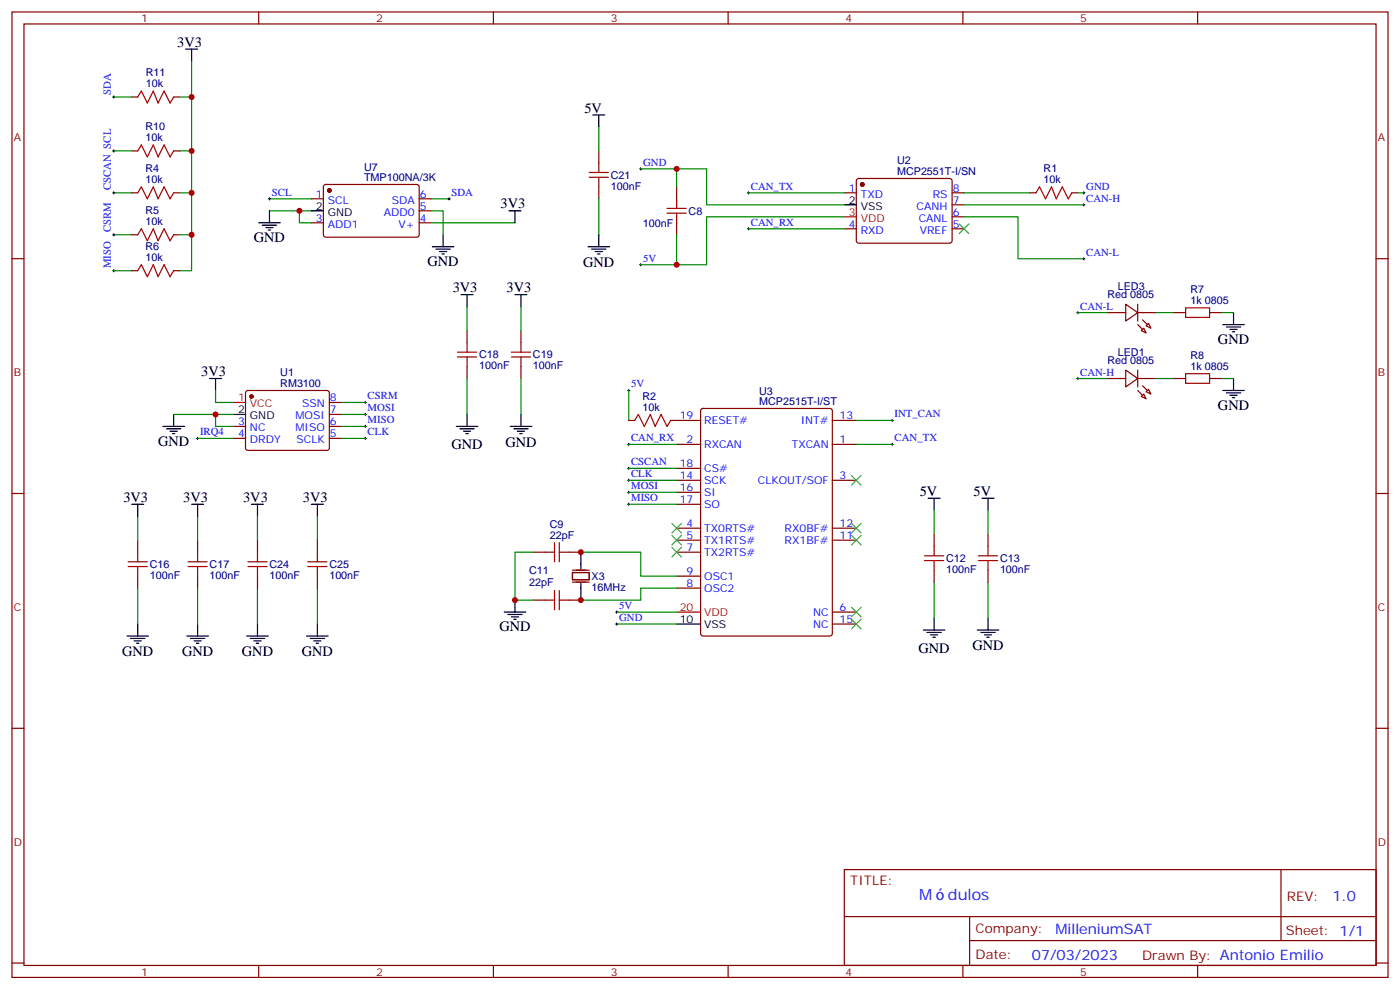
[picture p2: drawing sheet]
<svg xmlns="http://www.w3.org/2000/svg" width="412mm" height="292mm" viewBox="0 0 412 292" stroke-linecap="round" stroke-linejoin="round" font-family="sans-serif">
<g fill="none" stroke="#870000" stroke-width=".35">
<path d="M3.5 3.5h405.4v284.4h-405.4zM7.1 7.1h398.2v277.2h-398.2zM76.2 3.5v3.6M145.3 3.5v3.6M214.5 3.5v3.6M283.6 3.5v3.6M352.8 3.5v3.6M38.8 28.6h1.8M51.2 28.6h1.7M38.8 44.5h1.8M38.8 56.8h1.8M51.2 44.5h1.7"/>
<path d="M51.2 56.8h1.7M91.7 58.6h3.5M95.5 54.5l.5-.2 27 .1 .5 .6-.1 14.4-.6 .5-27.1-.1-.5-.7v-14.1zM123.5 58.6h3.5M176.4 44.5v3.5M176.4 55v3.6M199.3 55v3.6M248.7 56.8h3.5M252.5 52.8l.4-.2h27.1l.5 .7-.1 17.9-.6 .4-27.1-.1-.5-.6v-17.6zM280.5 56.8h3.5M303.4 56.8h1.8M315.7 56.8h1.8"/>
<path d="M3.5 76.2h3.6M38.8 69.1h1.8M38.8 79.7h1.8M51.2 69.1h1.7M51.2 79.7h1.7M91.7 65.6h3.5M123.5 65.6h3.5M123.5 62.1h3.5M199.3 65.6v3.5M248.7 67.4h3.5M280.5 67.4h3.5M280.5 63.9h3.5"/>
<path d="M280.5 60.3h3.5M405.3 76.2h3.6M137.6 97.4v3.5M153.5 97.4v3.5M326.3 92.1h5.3M331.6 89.6l3.5 2.5-3.5 2.4zM335.1 92.1h5.3M335.1 89.6v4.9M336.2 97.4l.7-.7 .7 1.4zM337.6 96l.7-.8 .7 1.5zM345.7 92.1h3.5M356.3 92.1h3.5"/>
<path d="M72.6 115.2l.4-.2h23.3l.5 .2 .2 .5-.1 16.5-.6 .4h-23.5l-.5-.7v-16.2zM97 118.5h3.5M137.6 108v3.5M153.5 108v3.5M326.3 111.5h5.3M331.6 109l3.5 2.5-3.5 2.4zM335.1 109v4.9M335.1 111.5h5.3M336.2 116.8l.7-.7 .7 1.4zM337.6 115.4l.7-.7 .7 1.4zM345.7 111.5h3.5M356.3 111.5h3.5"/>
<path d="M68.8 125.6h3.5M68.8 129.1h3.5M97 125.6h3.5M97 129.1h3.5M97 122.1h3.5M185.2 123.8h1.8M197.6 123.8h8.8M199.3 130.9h7.1M199.3 137.9h7.1M206.6 120.5l.5-.2h37.4l.6 .4 .1 65.9-.5 .7h-37.6l-.7-.4v-65.9zM245.2 130.9h7M245.2 123.8h7"/>
<path d="M3.5 145.3h3.6M40.6 159.1v3.5M58.2 159.1v3.5M75.8 159.1v3.5M93.5 159.1v3.5M199.3 141.5h7.1M199.3 155.6h7.1M199.3 159.1h7.1M199.3 145h7.1M199.3 148.5h7.1M245.2 141.5h7M245.2 155.6h7"/>
<path d="M245.2 159.1h7M275.2 157.3v3.6M291 157.3v3.6M405.3 145.3h3.6M40.6 169.7v3.5M58.2 169.7v3.5M75.8 169.7v3.5M93.5 169.7v3.5M157 162.6h3.5M157 176.7h3.5M167.6 162.6h3.5M167.6 176.7h3.5"/>
<path d="M168.6 168.6h5v2.1h-5zM168.6 167.9h5M168.6 171.4h5M199.3 162.6h7.1M199.3 173.2h7.1M199.3 169.7h7.1M275.2 167.9v3.5M291 167.9v3.5M245.2 180.3h7M245.2 183.8h7M3.5 214.5h3.6M405.3 214.5h3.6"/>
<path d="M248.7 256.1h156.6v28.2h-156.6zM377.3 256.1v20.9M248.7 270h156.5M285.6 277h119.6M285.6 270v14.1M3.5 283.6h3.6M76.2 284.3v3.6M145.3 284.3v3.6M214.5 284.3v3.6M283.6 284.3v3.6M352.8 284.3v3.6M405.3 283.6h3.6"/>
</g>
<g fill="#870000" stroke="#870000" stroke-width=".35">
<path d="M336.5 94.2l1.5 1.4z"/>
<path d="M335.1 95.6l1.4 1.4z"/>
<path d="M336.5 113.6l1.5 1.4z"/>
<path d="M335.1 115l1.4 1.4z"/>
<circle cx="74.1" cy="116.8" r=".53"/>
<circle cx="97" cy="56.1" r=".53"/>
<circle cx="254" cy="54.3" r=".53"/>
</g>
<path d="M248.7 63.9h3.5M68.8 118.5h3.5M199.3 180.3h7.1" fill="none" stroke="#f00" stroke-width=".35"/>
<g fill="none" stroke="#000" stroke-width=".35">
<path d="M54.7 14.5h3.5M56.4 14.5v3.5M174.6 33.9h3.6M176.4 33.9v3.5M76.2 65.6h6.3M77.3 66.3h4.2M78.3 67h2.1M79 67.7h.7M79.4 62.1v3.5M91.7 62.1h3.5M127.4 72.7h6.3M128.4 73.4h4.2"/>
<path d="M129.5 74.1h2.1M130.2 74.8h.7M130.5 69.1v3.6M149.9 62.1h3.6M151.7 62.1v3.5M173.2 72.7h6.4M174.3 73.4h4.2M175.3 74.1h2.1M176 74.8h.7M176.4 69.1v3.6M248.7 60.3h3.5M135.8 86.8h3.5"/>
<path d="M137.6 86.8v3.5M151.7 86.8h3.5M153.5 86.8v3.5M360.2 95.6h6.3M361.2 96.3h4.3M362.3 97h2.1M363 97.7h.7M363.4 92.1v3.5M61.7 111.5h3.6M63.5 111.5v3.5M360.2 115h6.3M361.2 115.7h4.3"/>
<path d="M362.3 116.4h2.1M363 117.1h.7M363.4 111.5v3.5M48 125.6h6.3M49 126.3h4.3M50.1 127h2.1M50.8 127.7h.7M51.2 122.1v3.5M68.8 122.1h3.5M134.4 125.6h6.4M135.5 126.3h4.2M136.5 127h2.1"/>
<path d="M137.2 127.7h.7M137.6 122.1v3.5M150.3 125.6h6.3M151.3 126.3h4.3M152.4 127h2.1M153.1 127.7h.7M153.5 122.1v3.5M38.8 148.5h3.5M40.6 148.5v3.5M56.4 148.5h3.6M58.2 148.5v3.5M74.1 148.5h3.5"/>
<path d="M75.8 148.5v3.5M91.7 148.5h3.5M93.5 148.5v3.5M273.4 146.8h3.5M275.2 146.8v3.5M289.3 146.8h3.5M291 146.8v3.5M151.7 176.7v3.6M171.1 162.6v5M171.1 171.8v4.9M37.4 187.3h6.3M38.5 188h4.2"/>
<path d="M39.5 188.7h2.1M40.2 189.4h.7M40.6 183.8v3.5M55 187.3h6.4M56.1 188h4.2M57.1 188.7h2.2M57.9 189.4h.7M58.2 183.8v3.5M72.7 187.3h6.3M73.7 188h4.3M74.8 188.7h2.1M75.5 189.4h.7"/>
<path d="M75.8 183.8v3.5M90.3 187.3h6.4M91.4 188h4.2M92.4 188.7h2.1M93.1 189.4h.7M93.5 183.8v3.5M148.5 180.3h6.4M149.6 181h4.2M150.6 181.7h2.2M151.3 182.4h.7M199.3 183.8h7.1M272 185.6h6.3"/>
<path d="M273 186.3h4.3M274.1 187h2.1M274.8 187.7h.7M275.2 182v3.6M287.9 185.6h6.3M288.9 186.3h4.3M290 187h2.1M290.7 187.7h.7M291 182v3.6"/>
</g>
<g fill="none" stroke="#008700" stroke-width=".35">
<path d="M56.4 18v10.6h-3.5M33.5 28.6h5.3M56.4 28.6v15.9h-3.5M176.4 37.4v7.1M33.5 44.5h5.3M33.5 56.8h5.3M52.9 56.8h3.5M56.4 44.5v24.6h-3.5M79.4 58.6h12.3M127 58.6h5.3M176.4 58.6v10.5M188.7 49.7h19.4v10.6h40.6"/>
<path d="M199.3 49.7v5.3M220.5 56.8h28.2M284 56.8h19.4M317.5 56.8h1.8M33.5 69.1h5.3M33.5 79.7h5.3M56.4 69.1v10.6h-3.5M79.4 62.1h12.3M88.2 62.1v3.5h3.5M127 62.1h3.5v7M127 65.6h24.7M199.3 69.1v8.9"/>
<path d="M220.5 67.4h28.2M248.7 63.9h-40.6v14.1h-19.4M284 63.9h15.9v12.3h19.4M284 60.3h35.3M137.6 90.3v7.1M153.5 90.3v7.1M317.5 92.1h8.8M340.4 92.1h5.3M359.8 92.1h3.6M63.5 115v3.5h5.3M100.5 118.5h7.1M137.6 111.5v10.6"/>
<path d="M153.5 111.5v10.6M185.2 115v8.8M317.5 111.5h8.8M340.4 111.5h5.3M359.8 111.5h3.6M51.2 122.1h17.6M58.2 129.1h10.6M63.5 122.1v3.5h5.3M100.5 122.1h7.1M100.5 129.1h7.1M100.5 125.6h7.1M185.2 130.9h14.1"/>
<path d="M185.2 137.9h14.1M252.2 130.9h10.6M252.2 123.8h10.6M40.6 152v7.1M58.2 152v7.1M75.8 152v7.1M93.5 152v7.1M185.2 148.5h14.1M185.2 141.5h14.1M185.2 145h14.1M275.2 150.3v7M291 150.3v7"/>
<path d="M40.6 173.2v10.6M58.2 173.2v10.6M75.8 173.2v10.6M93.5 173.2v10.6M157 162.6h-5.3v14.1h5.3M171.1 162.6h17.6v7.1h10.6M199.3 173.2h-10.6v3.5h-17.6M275.2 171.4v10.6M291 171.4v10.6M181.7 183.8h17.6M181.7 180.3h17.6"/>
</g>
<g fill="none" stroke="#000" stroke-width=".29">
<path d="M33.2 28.6h.7M33.5 28.2v.7M33.2 44.5h.7M33.2 56.8h.7M33.5 44.1v.7M33.5 56.4v.8M79 58.6h.7M79.4 58.2v.7M131.9 58.6h.7M132.3 58.2v.7M188.4 49.7h.7M188.7 49.4v.7"/>
<path d="M220.1 56.8h.7M220.5 56.4v.8M318.9 56.8h.7M319.3 56.4v.8M319.3 60v.7M33.2 69.1h.7M33.2 79.7h.7M33.5 68.8v.7M33.5 79.4v.7M188.4 78h.7M188.7 77.6v.7M220.1 67.4h.7"/>
<path d="M220.5 67v.7M318.9 60.3h.7M318.9 76.2h.7M319.3 75.8v.8M317.1 92.1h.8M317.5 91.7v.7M107.2 118.5h.7M107.6 118.2v.7M184.9 115h.7M185.2 114.7v.7M317.1 111.5h.8M317.5 111.1v.7"/>
<path d="M57.9 129.1h.7M58.2 128.8v.7M107.2 129.1h.7M107.2 125.6h.7M107.2 122.1h.7M107.6 121.7v.7M107.6 125.2v.7M107.6 128.8v.7M184.9 130.9h.7M184.9 137.9h.7M185.2 130.5v.7M185.2 137.6v.7"/>
<path d="M262.5 130.9h.7M262.5 123.8h.7M262.8 123.5v.7M262.8 130.5v.7M184.9 148.5h.7M184.9 145h.7M184.9 141.5h.7M185.2 141.1v.7M185.2 144.6v.7M185.2 148.2v.7M181.7 179.9v.7M181.3 183.8h.7"/>
<path d="M181.3 180.3h.7M181.7 183.4v.8"/>
</g>
<g fill="none" stroke="#a10000" stroke-width=".35">
<path d="M40.6 28.6l1-1.8 1.8 3.5 1.8-3.5 1.4 3.5 1.7-3.5 1.8 3.5 1.1-1.7M40.6 44.5l1-1.8 1.8 3.5 1.8-3.5 1.4 3.5 1.7-3.5 1.8 3.5 1.1-1.7M40.6 56.8l1-1.8 1.8 3.6 1.8-3.6 1.4 3.6 1.7-3.6 1.8 3.6 1.1-1.8M173.6 52.2h5.6M173.6 50.8h5.6M176.4 48v2.8M176.4 52.2v2.8M199.3 58.6v2.8M305.2 56.8l1-1.8 1.8 3.6 1.7-3.6 1.4 3.6 1.8-3.6 1.8 3.6 1-1.8M40.6 69.1l1-1.7 1.8 3.5 1.8-3.5 1.4 3.5 1.7-3.5 1.8 3.5 1.1-1.8M40.6 79.7l1-1.7 1.8 3.5 1.8-3.5 1.4 3.5 1.7-3.5 1.8 3.5 1.1-1.8M196.5 61.4h5.6"/>
<path d="M196.5 62.8h5.6M199.3 62.8v2.8M349.2 90.7h7.1v2.8h-7.1zM134.8 105.1h5.6M134.8 103.7h5.6M137.6 100.9v2.8M137.6 105.1v2.9M150.6 105.1h5.7M150.6 103.7h5.7M153.5 100.9v2.8M153.5 105.1v2.9M349.2 110.1h7.1v2.8h-7.1z"/>
<path d="M187 123.8l1-1.7 1.8 3.5 1.8-3.5 1.4 3.5 1.7-3.5 1.8 3.5 1.1-1.8M163.3 159.8v5.7M164.7 159.8v5.7M37.7 166.9h5.7M37.7 165.5h5.7M40.6 162.6v2.9M40.6 166.9v2.8M55.4 166.9h5.6M55.4 165.5h5.6M58.2 162.6v2.9M58.2 166.9v2.8M73 166.9h5.7"/>
<path d="M73 165.5h5.7M75.8 162.6v2.9M75.8 166.9v2.8M90.7 166.9h5.6M90.7 165.5h5.6M93.5 162.6v2.9M93.5 166.9v2.8M160.5 162.6h2.8M160.5 176.7h2.8M163.3 173.9v5.7M164.7 162.6h2.9M164.7 173.9v5.7"/>
<path d="M164.7 176.7h2.9M272.3 165.1h5.7M272.3 163.7h5.7M275.2 160.9v2.8M275.2 165.1v2.8M288.2 165.1h5.7M288.2 163.7h5.7M291 160.9v2.8M291 165.1v2.8"/>
</g>
<g fill="none" stroke="#3c3" stroke-width=".35">
<path d="M282.6 66l2.8 2.8M285.4 66l-2.8 2.8M197.9 157.7l2.8 2.8M197.9 154.2l2.8 2.8M200.7 157.7l-2.8 2.8M200.7 154.2l-2.8 2.8M250.8 157.7l2.8 2.8M250.8 154.2l2.8 2.8M250.8 140.1l2.8 2.8M253.6 157.7l-2.8 2.8M253.6 154.2l-2.8 2.8M253.6 140.1l-2.8 2.8"/>
<path d="M197.9 161.2l2.8 2.8M200.7 161.2l-2.8 2.8M250.8 178.9l2.8 2.8M253.6 178.9l-2.8 2.8M250.8 182.4l2.8 2.8M253.6 182.4l-2.8 2.8"/>
</g>
<g fill="#c00">
<circle cx="199.3" cy="49.7" r=".88"/>
<circle cx="199.3" cy="78" r=".88"/>
<circle cx="171.1" cy="162.6" r=".88"/>
<circle cx="171.1" cy="176.7" r=".88"/>
<circle cx="151.7" cy="176.7" r=".88"/>
<circle cx="56.4" cy="28.6" r=".88"/>
<circle cx="56.4" cy="56.8" r=".88"/>
<circle cx="56.4" cy="44.4" r=".88"/>
<circle cx="56.4" cy="69.1" r=".88"/>
<circle cx="63.5" cy="122.1" r=".88"/>
<circle cx="88.2" cy="62.1" r=".88"/>
</g>
<g font-size="4.6" fill="#00f">
<text x="270.8" y="265.1">M</text>
<text x="279.2" y="265.1">dulos</text>
</g>
<g font-size="4.2">
<text x="52.2" y="13.8">3V3</text>
<text x="172.2" y="33.2">5V</text>
<text x="147.5" y="61.4">3V3</text>
<text x="74.8" y="71.3">GND</text>
<text x="125.9" y="78.3">GND</text>
<text x="171.8" y="78.7">GND</text>
<text x="133.3" y="86.1">3V3</text>
<text x="149.2" y="86.1">3V3</text>
<text x="358.8" y="101.2">GND</text>
<text x="59.3" y="110.8">3V3</text>
<text x="358.8" y="120.7">GND</text>
<text x="46.6" y="131.2">GND</text>
<text x="148.9" y="131.6">GND</text>
<text x="133" y="132.3">GND</text>
<text x="36.3" y="147.8">3V3</text>
<text x="54" y="147.8">3V3</text>
<text x="71.6" y="147.8">3V3</text>
<text x="89.3" y="147.8">3V3</text>
<text x="270.9" y="146.1">5V</text>
<text x="286.8" y="146.1">5V</text>
<text x="147.1" y="185.9">GND</text>
<text x="286.5" y="191.6">GND</text>
<text x="36" y="193.3">GND</text>
<text x="53.6" y="193.3">GND</text>
<text x="71.3" y="193.3">GND</text>
<text x="88.9" y="193.3">GND</text>
<text x="270.6" y="192.3">GND</text>
</g>
<g font-size="4.2" fill="#00f">
<text x="392.5" y="265.4">1.0</text>
<text x="310.9" y="274.9">MilleniumSAT</text>
<text x="304" y="282.7">07/03/2023</text>
</g>
<g font-size="3.9" fill="#800">
<text x="250.5" y="260.7">TITLE:</text>
<text x="379.1" y="265.4">REV:</text>
<text x="287.4" y="274.9">Company:</text>
<text x="378.7" y="275.5">Sheet: 1/1</text>
<text x="287.4" y="282.6">Date:</text>
<text x="336.4" y="282.7">Drawn By: Antonio Emilio</text>
</g>
<g font-size="3.2" fill="#800">
<text x="41.6" y="6.5">1</text>
<text x="110.8" y="6.5">2</text>
<text x="179.9" y="6.5">3</text>
<text x="249.1" y="6.5">4</text>
<text x="318.2" y="6.5">5</text>
<text x="4.1" y="41.6">A</text>
<text x="405.9" y="41.6">A</text>
<text x="4.1" y="110.8">B</text>
<text x="405.9" y="110.8">B</text>
<text x="4.1" y="179.9">C</text>
<text x="405.9" y="179.9">C</text>
<text x="4.1" y="249.1">D</text>
<text x="405.9" y="249.1">D</text>
<text x="41.6" y="287.3">1</text>
<text x="110.8" y="287.3">2</text>
<text x="179.9" y="287.3">3</text>
<text x="249.1" y="287.3">4</text>
<text x="318.2" y="287.3">5</text>
</g>
<g font-size="3.2" fill="#000080">
<text x="43" y="22.5">R11</text>
<text x="43" y="25.8">10k</text>
<text x="42.8" y="41.6">10k</text>
<text x="42.8" y="38.4">R10</text>
<text x="42.8" y="54">10k</text>
<text x="42.8" y="50.7">R4</text>
<text x="107.2" y="53.3">TMP100NA/3K</text>
<text x="107.2" y="50.3">U7</text>
<text x="179.9" y="52.6">C21</text>
<text x="264.2" y="51.5">MCP2551T-I/SN</text>
<text x="264.2" y="48.3">U2</text>
<text x="307.4" y="54">10k</text>
<text x="307.4" y="50.7">R1</text>
<text x="179.9" y="55.8">100nF</text>
<text x="42.8" y="63.1">R5</text>
<text x="202.8" y="63.2">C8</text>
<text x="42.8" y="66.3">10k</text>
<text x="189.4" y="66.8">100nF</text>
<text x="42.8" y="76.9">10k</text>
<text x="42.8" y="73.7">R6</text>
<text x="326.2" y="87.9">Red 0805</text>
<text x="329.3" y="85.4">LED3</text>
<text x="350.7" y="89.6">1k 0805</text>
<text x="350.7" y="86.4">R7</text>
<text x="141.1" y="105.6">C18</text>
<text x="157" y="105.6">C19</text>
<text x="326.2" y="107.3">Red 0805</text>
<text x="329.3" y="104.8">LED1</text>
<text x="350.7" y="105.8">R8</text>
<text x="82.5" y="113.9">RM3100</text>
<text x="82.5" y="110.7">U1</text>
<text x="141.1" y="108.7">100nF</text>
<text x="157" y="108.7">100nF</text>
<text x="350.7" y="109">1k 0805</text>
<text x="189.2" y="117.8">R2</text>
<text x="223.6" y="119.2">MCP2515T-I/ST</text>
<text x="223.6" y="116.2">U3</text>
<text x="189.2" y="121">10k</text>
<text x="161.9" y="155.6">C9</text>
<text x="161.9" y="158.8">22pF</text>
<text x="44.1" y="167.3">C16</text>
<text x="61.7" y="167.3">C17</text>
<text x="79.4" y="167.3">C24</text>
<text x="97" y="167.3">C25</text>
<text x="278.7" y="165.5">C12</text>
<text x="294.6" y="165.5">C13</text>
<text x="44.1" y="170.5">100nF</text>
<text x="61.7" y="170.5">100nF</text>
<text x="79.4" y="170.5">100nF</text>
<text x="97" y="170.5">100nF</text>
<text x="155.8" y="172.6">22pF</text>
<text x="155.9" y="169.1">C11</text>
<text x="174.3" y="174">16MHz</text>
<text x="174.3" y="170.9">X3</text>
<text x="278.7" y="168.7">100nF</text>
<text x="294.6" y="168.7">100nF</text>
</g>
<g font-size="3.2" fill="#00f">
<text x="32.6" y="27.9" transform="rotate(-90 32.6 27.9)">SDA</text>
<text x="189.4" y="48.9">GND</text>
<text x="32.6" y="56.1" transform="rotate(-90 32.6 56.1)">CSCAN SCL</text>
<text x="80.1" y="57.7">SCL</text>
<text x="93.1" y="58.2">1</text>
<text x="96.6" y="60">SCL</text>
<text x="115.4" y="60">SDA</text>
<text x="123.6" y="58.2">6</text>
<text x="133" y="57.7">SDA</text>
<text x="221.2" y="55.9">CAN_TX</text>
<text x="250" y="56.4">1</text>
<text x="253.5" y="58.2">TXD</text>
<text x="274.8" y="58.2">RS</text>
<text x="280.6" y="60">7</text>
<text x="280.6" y="56.4">8</text>
<text x="320" y="55.9">GND</text>
<text x="320" y="59.4">CAN-H</text>
<text x="93.1" y="65.3">3</text>
<text x="113.1" y="63.5">ADD0</text>
<text x="123.6" y="65.3">4</text>
<text x="123.6" y="61.7">5</text>
<text x="270" y="61.7">CANH</text>
<text x="270.6" y="65.3">CANL</text>
<text x="280.6" y="63.5">6</text>
<text x="32.6" y="68.4" transform="rotate(-90 32.6 68.4)">CSRM</text>
<text x="96.6" y="67">ADD1</text>
<text x="117.4" y="67">V+</text>
<text x="221.2" y="66.5">CAN_RX</text>
<text x="250" y="67">4</text>
<text x="253.5" y="68.8">RXD</text>
<text x="270.9" y="68.8">VREF</text>
<text x="280.6" y="67">5</text>
<text x="189.4" y="77.1">5V</text>
<text x="320" y="75.3">CAN-L</text>
<text x="32.6" y="79" transform="rotate(-90 32.6 79)">MISO</text>
<text x="318.2" y="91.2">CAN-L</text>
<text x="318.2" y="110.6">CAN-H</text>
<text x="89" y="119.9">SSN</text>
<text x="97.2" y="118.2">8</text>
<text x="108.3" y="117.7">CSRM</text>
<text x="185.9" y="114.1">5V</text>
<text x="70.1" y="125.2">3</text>
<text x="87" y="123.5">MOSI</text>
<text x="97.2" y="125.2">6</text>
<text x="97.2" y="121.7">7</text>
<text x="108.3" y="124.7">MISO</text>
<text x="108.3" y="121.2">MOSI</text>
<text x="200.2" y="123.5">19</text>
<text x="207.4" y="124.9">RESET#</text>
<text x="235.9" y="124.9">INT#</text>
<text x="247.3" y="123.5">13</text>
<text x="263.5" y="122.9">INT_CAN</text>
<text x="58.9" y="128.2">IRQ4</text>
<text x="70.1" y="128.8">4</text>
<text x="73.6" y="127">NC</text>
<text x="73.6" y="130.5">DRDY</text>
<text x="87" y="127">MISO</text>
<text x="87.4" y="130.5">SCLK</text>
<text x="97.2" y="128.8">5</text>
<text x="108.3" y="128.2">CLK</text>
<text x="185.9" y="130">CAN_RX</text>
<text x="202.2" y="130.5">2</text>
<text x="207.4" y="131.9">RXCAN</text>
<text x="233.2" y="131.9">TXCAN</text>
<text x="247.3" y="130.5">1</text>
<text x="263.5" y="130">CAN_TX</text>
<text x="185.9" y="137.1">CSCAN</text>
<text x="200.2" y="137.6">18</text>
<text x="185.9" y="140.6">CLK</text>
<text x="200.2" y="141.1">14</text>
<text x="207.4" y="142.5">SCK</text>
<text x="207.4" y="139">CS#</text>
<text x="223.2" y="142.5">CLKOUT/SOF</text>
<text x="247.3" y="141.1">3</text>
<text x="185.9" y="147.6">MISO</text>
<text x="185.9" y="144.1">MOSI</text>
<text x="200.2" y="144.6">16</text>
<text x="200.2" y="148.2">17</text>
<text x="207.4" y="146.1">SI</text>
<text x="207.4" y="149.6">SO</text>
<text x="202.2" y="155.2">4</text>
<text x="247.3" y="155.2">12</text>
<text x="202.2" y="158.8">5</text>
<text x="207.4" y="156.6">TX0RTS#</text>
<text x="207.4" y="160.2">TX1RTS#</text>
<text x="231.1" y="160.2">RX1BF#</text>
<text x="231.1" y="156.6">RX0BF#</text>
<text x="247.3" y="158.8">11</text>
<text x="202.2" y="162.3">7</text>
<text x="207.4" y="163.7">TX2RTS#</text>
<text x="202.2" y="172.9">8</text>
<text x="202.2" y="169.3">9</text>
<text x="207.4" y="170.7">OSC1</text>
<text x="182.4" y="179.4">5V</text>
<text x="207.4" y="174.3">OSC2</text>
<text x="247.3" y="179.9">6</text>
<text x="182.4" y="182.9">GND</text>
<text x="239.5" y="181.3">NC</text>
<text x="239.5" y="184.9">NC</text>
<text x="247.3" y="183.4">15</text>
</g>
<g font-size="3.2">
<text x="250" y="60">2</text>
<text x="93.1" y="61.7">2</text>
<text x="96.6" y="63.5">GND</text>
<text x="253.5" y="61.7">VSS</text>
<text x="70.1" y="121.7">2</text>
<text x="73.6" y="123.5">GND</text>
<text x="200.2" y="183.4">10</text>
<text x="207.4" y="184.9">VSS</text>
</g>
<g font-size="3.2" fill="#f00">
<text x="250" y="63.5">3</text>
<text x="253.5" y="65.3">VDD</text>
<text x="70.1" y="118.2">1</text>
<text x="73.6" y="119.9">VCC</text>
<text x="200.2" y="179.9">20</text>
<text x="207.4" y="181.3">VDD</text>
</g>
</svg>
